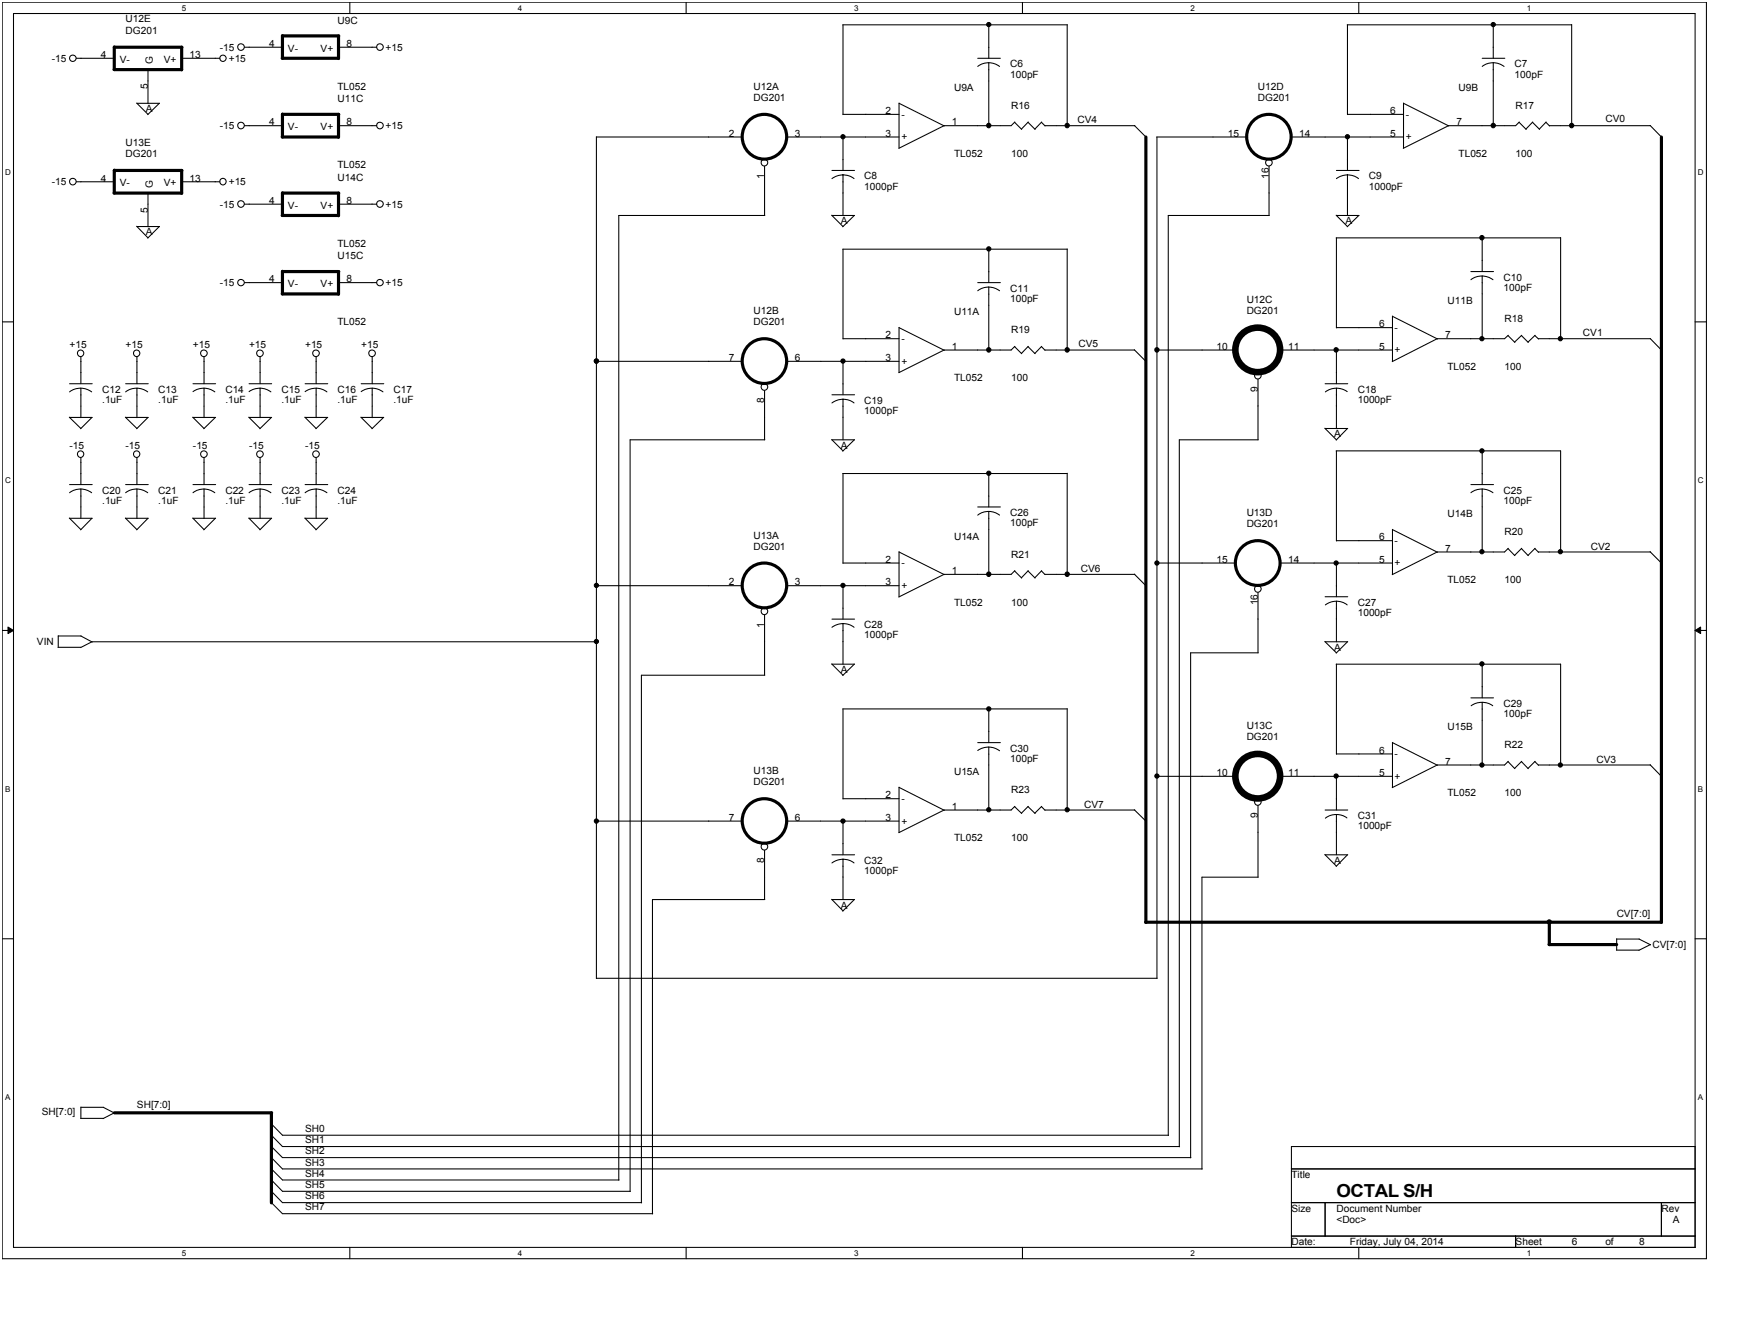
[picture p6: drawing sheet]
<svg xmlns="http://www.w3.org/2000/svg" width="279mm" height="216mm" viewBox="0 0 279 216" stroke-linecap="round" stroke-linejoin="round" font-family="sans-serif">
<path d="M.4 .4h274.1v202h-274.1zM2.2 2.2h270.5v198.3h-270.5z" fill="none" stroke="#000" stroke-width=".17"/>
<g fill="#fff">
<path d="M29.2 .6h.7v1.4h-.7z"/>
<path d="M29.2 200.7h.7v1.4h-.7z"/>
</g>
<path d="M56.3 .4v1.8M56.3 200.5v1.9" fill="none" stroke="#000" stroke-width=".17"/>
<g fill="#fff">
<path d="M83.3 .6h.7v1.4h-.7z"/>
<path d="M83.3 200.7h.7v1.4h-.7z"/>
</g>
<path d="M110.4 .4v1.8M110.4 200.5v1.9" fill="none" stroke="#000" stroke-width=".17"/>
<g fill="#fff">
<path d="M137.4 .6h.7v1.4h-.7z"/>
<path d="M137.4 200.7h.7v1.4h-.7z"/>
</g>
<path d="M164.5 .4v1.8M164.5 200.5v1.9" fill="none" stroke="#000" stroke-width=".17"/>
<g fill="#fff">
<path d="M191.5 .6h.7v1.4h-.7z"/>
<path d="M191.5 200.7h.7v1.4h-.7z"/>
</g>
<path d="M218.6 .4v1.8M218.6 200.5v1.9" fill="none" stroke="#000" stroke-width=".17"/>
<g fill="#fff">
<path d="M245.6 .6h.7v1.4h-.7z"/>
<path d="M245.6 200.7h.7v1.4h-.7z"/>
<path d="M.8 26.9h.9v1.4h-.9z"/>
<path d="M273.1 26.9h.9v1.4h-.9z"/>
<path d="M.8 76.5h.9v1.4h-.9z"/>
<path d="M273.1 76.5h.9v1.4h-.9z"/>
</g>
<path d="M.4 51.7h1.8M272.7 51.7h1.8" fill="none" stroke="#000" stroke-width=".17"/>
<g fill="#fff">
<path d="M.8 126.1h.8v1.4h-.8z"/>
<path d="M273.1 126.1h.8v1.4h-.8z"/>
</g>
<path d="M.4 101.4h1.8M272.7 101.4h1.8" fill="none" stroke="#000" stroke-width=".17"/>
<path d="M1.3 100.8l.9 .6-.9 .5zM272.7 101.4l.8-.6v1.1z" fill="#000"/>
<path d="M1.3 100.8l.9 .6-.9 .5zM272.7 101.4l.8-.6v1.1z" fill="none" stroke="#000" stroke-width=".16"/>
<g fill="#fff">
<path d="M.8 175.7h.8v1.4h-.8z"/>
<path d="M273.1 175.7h.8v1.4h-.8z"/>
</g>
<g fill="none" stroke="#000" stroke-width=".17">
<path d="M12.3 9.4h6.1M22 16.6l1.8 1.8M22 16.6h3.7M23.8 11.2v5.4M25.6 16.6l-1.8 1.8M29.2 9.4h6.2M39.3 7.6h6.1M54.5 7.6h6.1M135.6 4h36.1M135.6 4v14.4M135.6 18.4h9M144.6 16.6v7.2"/>
<path d="M144.6 16.6l7.3 3.6M157.3 9.4h3.6M159 10.1l.8 .1 1 .5M159 10.1l-1.1 .2-.6 .4M159 4v5.4M159 10.1v10.1M163.2 19.7l1.1 1.1M163.2 19.6l-.6 .6h-10.7l-7.3 3.6M165.4 19.7l1.1 1.1M165.4 19.6l-1.1 1.2M167.5 19.7l.6 .5M167.6 19.6l-1.1 1.2"/>
<path d="M171.7 4v16.2M216.7 4h36.1M216.7 4v14.4M216.7 18.4h9.1M225.8 16.6v7.2M225.8 16.6l7.2 3.6M238.4 9.4h3.7M240.2 10.1l.7 .1 1 .5M240.2 10.1l-1.1 .2-.7 .4M240.2 4v5.4M240.2 10.1v10.1M244.3 19.7l1.2 1.1"/>
<path d="M244.4 19.6l-.6 .6h-10.8l-7.3 3.6M246.5 19.7l1.1 1.1M246.5 19.6l-1.1 1.2M248.7 19.7l.6 .5M248.7 19.6l-1.1 1.2M252.8 4v16.2M12.3 29.2h6.1M22 36.4l1.8 1.8M22 36.4h3.7M23.8 31v5.5M25.6 36.4l-1.8 1.9M29.2 29.2h6.2"/>
<path d="M39.3 20.2h6.1M39.3 32.8h6.1M54.5 20.2h6.1M54.5 32.8h6.1M95.9 22h23.5M95.9 22v135.3M123 26.7v7.9M123 34.6h-23.5v155.1M126.6 22h18M133.8 34.6l1.8 1.8M133.8 34.6h3.7M133.8 27.4h3.7"/>
<path d="M135.6 28.1l1.1 .2 .7 .4M135.6 28.1l-.8 .1-1 .5M135.6 22v5.4M135.6 28.1v6.5M137.4 34.6l-1.8 1.9M168.1 20.2h14.4M182.5 20.2l1.8 1.8M186.1 22h14.4M186.1 22v135.3M204.1 26.7v7.9M204.2 34.6h-16.3v147.9M207.7 22h18.1"/>
<path d="M214.9 34.6l1.8 1.8M214.9 38.2h36.1M215 34.6h3.6M215 38.2v14.5M215 27.4h3.6M216.7 28.1l1.2 .2 .6 .4M216.7 28.1l-.7 .1-1 .5M216.7 22v5.4M216.7 28.1v6.5M218.6 34.6l-1.9 1.9M238.4 38.2v5.5M249.2 20.2h16.3"/>
<path d="M251 38.2v16.3M265.4 20.2l1.8 1.8M13 57.4v4.3M22 57.4v4.3M32.8 57.4v4.3M39.3 45.4h6.1M41.8 57.4v4.3M50.9 57.4v4.3M54.5 45.4h6.1M59.9 57.4v4.3M95.9 58.1h23.5M126.6 58.1h18"/>
<path d="M135.6 40.1h36.1M135.6 40.1v14.4M135.6 58.1v5.4M135.6 54.5h9M144.6 52.6v7.3M144.6 52.7l7.3 3.6M157.3 45.4h3.6M159 46.2l.8 .1 1 .4M159 46.2l-1.1 .2-.6 .3M159 40.1v5.3M159 46.2v10.1M163.2 55.7l1.1 1.2"/>
<path d="M163.2 55.7l-.6 .6h-10.7l-7.3 3.6M165.4 55.7l1.1 1.2M165.4 55.7l-1.1 1.1M167.5 55.7l.6 .6M167.6 55.7l-1.1 1.1M168.1 56.3h14.4M171.7 40v16.3M182.5 56.2l1.8 1.9M186.1 56.3h12.6M205.9 56.3h18.1M215 56.3v5.4M215 52.7h9"/>
<path d="M224 50.8v7.3M224 50.9l7.2 3.6M236.6 43.7h3.6M238.4 44.4l1.1 .2 .7 .4M238.4 44.4l-1.1 .2-.7 .4M238.4 44.4v10.1M242.6 53.9l1.1 1.1M242.6 53.9l-.6 .6h-10.8l-7.3 3.6M244.7 53.9l1.1 1.1M244.8 53.9l-1.2 1.1M246.9 53.9l.6 .6M246.9 53.9l-1.1 1.1"/>
<path d="M247.4 54.5h18.1M265.4 54.4l1.8 1.9M11.1 67.1l1.9 1.8M11.2 67.1h3.6M11.2 61.7h3.6M11.2 77.9h3.6M13 62.4l1.1 .2 .6 .4M13 62.4l-1.1 .2-.7 .4M13 78.6l1.1 .2 .6 .4M13 78.6l-1.1 .2-.7 .4M13 62.4v4.7M13 73.6v4.3"/>
<path d="M13 78.6v4.8M14.8 67.1l-1.8 1.8M20.2 67.1l1.8 1.8M20.2 67.1h3.6M20.2 61.7h3.6M20.2 77.9h3.6M22 62.4l1.1 .2 .7 .4M22 62.4l-1.1 .2-.7 .4M22 78.6l1.1 .2 .7 .4M22 78.6l-1.1 .2-.7 .4M22 62.4v4.7M22 73.6v4.3"/>
<path d="M22 78.6v4.8M23.8 67.1l-1.8 1.8M31 67.1l1.8 1.8M31 67.1h3.7M31 61.7h3.7M31 77.9h3.7M32.8 62.4l.8 .1 1 .5M32.8 62.4l-1.1 .2-.7 .4M32.8 78.6l.8 .1 1 .5M32.8 78.6l-1.1 .2-.7 .4M32.8 62.4v4.7M32.8 73.6v4.3"/>
<path d="M32.8 78.6v4.8M34.6 67.1l-1.8 1.8M40 67.1l1.8 1.8M40.1 67.1h3.6M40.1 61.7h3.6M40.1 77.9h3.6M41.8 62.4l.8 .1 1 .5M41.8 62.4l-1.1 .2-.6 .4M41.8 78.6l.8 .1 1 .5M41.8 78.6l-1.1 .2-.6 .4M41.8 62.4v4.7M41.8 73.6v4.3"/>
<path d="M41.8 78.6v4.8M43.7 67.1l-1.9 1.8M49 67.1l1.9 1.8M49.1 67.1h3.6M49.1 61.7h3.6M49.1 77.9h3.6M50.9 78.6l.7 .1 1 .5M50.9 78.6l-1.2 .2-.6 .4M50.9 62.4l.7 .1 1 .5M50.9 62.4l-1.2 .2-.6 .4M50.9 62.4v4.7M50.9 73.6v4.3"/>
<path d="M50.9 78.6v4.8M52.7 67.1l-1.9 1.8M58 67.1l1.9 1.8M58.1 67.1h3.6M58.1 61.7h3.6M59.9 62.4l.7 .1 1 .5M59.9 62.4l-1.1 .2-.7 .4M59.9 62.4v4.7M61.7 67.1l-1.9 1.8M123 62.8v7.9M123 70.7h-21.6v120.9M133.8 70.7l1.8 1.8"/>
<path d="M133.8 70.7h3.7M133.8 63.5h3.7M135.6 76.1h36.1M135.6 64.2l1.1 .2 .7 .4M135.6 64.2l-.8 .1-1 .5M135.6 64.2v6.5M135.6 76.1v14.5M137.4 70.7l-1.8 1.8M159 76.1v5.4M171.7 76.1v16.2M202.4 61v9.7M202.4 70.7h-12.7v113.7"/>
<path d="M213.1 68.8l1.9 1.9M213.1 68.9h3.7M213.1 61.7h3.7M214.9 72.5h36.1v16.3M215 62.4l1 .2 .7 .4M215 62.4l-.8 .1-1 .5M215 62.4v6.5M215 72.5v14.5M216.7 68.9l-1.8 1.8M236.6 77.9h3.6M238.4 78.6l1.1 .2 .7 .4M238.4 78.6l-1.1 .2-.7 .4"/>
<path d="M238.4 72.5v5.4M238.4 78.6v10.2M11.1 83.3l1.9 1.8M11.2 83.3h3.6M14.8 83.3l-1.8 1.9M20.2 83.3l1.8 1.8M20.2 83.3h3.6M23.8 83.3l-1.8 1.9M31 83.3l1.8 1.8M31 83.3h3.7M34.6 83.3l-1.8 1.9M40 83.3l1.8 1.8"/>
<path d="M40.1 83.3h3.6M43.7 83.3l-1.9 1.9M49 83.3l1.9 1.8M49.1 83.3h3.6M52.7 83.3l-1.9 1.9M95.9 94.2h23.5M123 98.9v9.6M126.6 94.2h18M133.8 99.5h3.7M135.6 90.5h9M135.6 94.2v5.3M144.6 88.7v7.2"/>
<path d="M144.6 88.7l7.3 3.7M157.3 81.5h3.6M159 82.2l.8 .1 1 .5M159 82.2l-1.1 .2-.6 .4M159 82.2v10.2M163.2 91.8l1.1 1.1M163.2 91.7l-.6 .6h-10.7l-7.3 3.7M165.4 91.8l1.1 1.1M165.4 91.7l-1.1 1.2M167.5 91.8l.6 .6M167.6 91.7l-1.1 1.2M168.1 92.3h14.4"/>
<path d="M182.5 92.3l1.8 1.9M186.1 90.5h12.6M202.4 95.3v9.6M205.9 90.5h18.1M213.1 95.9h3.7M215 96.7l1 .2 .7 .3M215 96.7l-.8 .1-1 .4M215 90.5v5.4M215 96.7v6.5M215 86.9h9M224 85.1v7.2M224 85.1l7.2 3.7"/>
<path d="M242.6 88.2l1.1 1.1M242.6 88.1l-.6 .6h-10.8l-7.3 3.7M244.7 88.2l1.1 1.1M244.8 88.1l-1.2 1.2M246.9 88.2l.6 .6M246.9 88.1l-1.1 1.2M247.4 88.7h18.1M265.4 88.7l1.8 1.8M9.3 104.1h3.7M9.4 102.2h3.7M9.4 102.2v1.9M13 102.2l1.8 1"/>
<path d="M96 103.2h-81.2l-1.8 .9M123 108.5h-19.8v84.9M133.8 106.7l1.8 1.8M133.8 106.8h3.7M135.6 114h36.1M135.6 100.3l1.1 .2 .7 .3M135.6 100.3l-.8 .1-1 .4M135.6 100.3v6.5M135.6 114v14.4M137.4 106.8l-1.8 1.8M157.3 119.4h3.6M159 114v5.4"/>
<path d="M171.7 113.9v16.3M202.4 104.9h-10.9v81.2M213.1 103.1l1.9 1.8M213.1 103.2h3.7M214.9 106.8h36.1v16.2M215 106.8v14.4M216.7 103.2l-1.8 1.8M224 119.3v7.3M224 119.4l7.2 3.6M236.6 112.2h3.6M238.4 112.9l1.1 .2 .6 .4M238.4 112.9l-1.1 .2-.7 .4"/>
<path d="M238.4 106.8v5.4M238.4 112.9v10.1M95.9 132h23.5M123 136.7v7.9M126.6 132h18M133.8 137.4h3.7M135.6 138.1l1.1 .2 .7 .4M135.6 138.1l-.8 .1-1 .5M135.6 132v5.4M135.6 138.1v6.5M135.6 128.4h9M144.6 126.5v7.3"/>
<path d="M144.6 126.6l7.3 3.7M159 120.1l.8 .1 1 .5M159 120.1l-1.1 .2-.6 .4M159 120.1v10.2M163.2 129.7l1.1 1.1M163.2 129.6l-.6 .6h-10.7l-7.3 3.7M165.4 129.7l1.1 1.1M165.4 129.6l-1.1 1.1M167.5 129.7l.6 .6M167.6 129.6l-1.1 1.1M168.1 130.2h14.4M182.5 130.2l1.8 1.8"/>
<path d="M186.1 124.8h12.6M202.4 129.5v11.5M205.9 124.8h18.1M213.1 137.4l1.9 1.8M213.1 137.4h3.7M213.1 130.2h3.7M215 130.9l1 .2 .7 .4M215 130.9l-1.2 .2-.6 .4M215 124.8v5.4M215 130.9v6.5M215 121.2h9M216.7 137.4l-1.8 1.9"/>
<path d="M242.6 122.4l1.1 1.2M242.6 122.4l-.6 .6h-10.8l-7.3 3.6M244.7 122.4l1.1 1.2M244.8 122.4l-1.2 1.1M246.9 122.4l.6 .6M246.9 122.4l-1.1 1.1M247.4 123h18.1M265.4 122.9l1.8 1.9M.4 150.9h1.8M95.9 157.3h90.2M123 144.6h-18.1v50.6M133.8 144.6l1.8 1.8"/>
<path d="M133.8 144.6h3.7M137.4 144.6l-1.8 1.9M202.4 141h-9.1v47M260 152.7h3.6M260 151h3.7M260 150.9v1.8M263.6 151l1.9 .9M265.5 151.9l-1.9 .9M272.7 150.9h1.8M13 179.8h3.6M13 178v1.8M13 178h3.6"/>
<path d="M16.6 178l1.8 .9M18.4 178.9l-1.8 .9M43.6 182.5l1.8 1.8h144.3M43.6 186.1l1.8 1.8h148M43.6 191.5l1.8 1.8h57.8M43.6 193.3l1.8 1.8h59.6M43.6 189.7l1.8 1.8h56M43.6 187.9l1.8 1.8h54.2M43.6 184.3l1.8 1.8h146.2M43.6 180.6l1.8 1.9h142.6M207.7 184.3h65v16.2h-65zM207.7 187.9h65"/>
<path d="M207.7 193.3h65M207.7 198.7h65M213.1 193.3v5.4M243.8 198.7v1.8M267.2 193.3v5.4"/>
<circle cx="11.7" cy="9.4" r=".52"/>
<circle cx="35.9" cy="9.4" r=".51"/>
<circle cx="38.8" cy="7.6" r=".54"/>
<circle cx="61.1" cy="7.6" r=".54"/>
<circle cx="159" cy="3.9" r=".34"/>
<circle cx="240.2" cy="3.9" r=".34"/>
<circle cx="11.7" cy="29.2" r=".54"/>
<circle cx="35.9" cy="29.2" r=".52"/>
<circle cx="38.8" cy="20.2" r=".54"/>
<circle cx="38.8" cy="32.8" r=".54"/>
<circle cx="61.1" cy="20.2" r=".54"/>
<circle cx="61.1" cy="32.8" r=".54"/>
<circle cx="123" cy="26.1" r=".54"/>
<circle cx="135.6" cy="22" r=".34"/>
<circle cx="159" cy="20.2" r=".35"/>
<circle cx="171.6" cy="20.2" r=".35"/>
<circle cx="204.1" cy="26.1" r=".54"/>
<circle cx="216.7" cy="22" r=".34"/>
<circle cx="238.4" cy="38.2" r=".35"/>
<circle cx="240.2" cy="20.2" r=".35"/>
<circle cx="252.8" cy="20.2" r=".35"/>
<circle cx="13" cy="56.8" r=".52"/>
<circle cx="22" cy="56.8" r=".52"/>
<circle cx="32.8" cy="56.8" r=".54"/>
<circle cx="38.8" cy="45.4" r=".52"/>
<circle cx="41.8" cy="56.8" r=".54"/>
<circle cx="50.8" cy="56.8" r=".54"/>
<circle cx="59.8" cy="56.8" r=".54"/>
<circle cx="61.1" cy="45.4" r=".52"/>
<circle cx="95.9" cy="58" r=".34"/>
<circle cx="135.6" cy="58" r=".34"/>
<circle cx="159" cy="56.2" r=".35"/>
<circle cx="159" cy="40" r=".34"/>
<circle cx="171.6" cy="56.2" r=".35"/>
<circle cx="186.1" cy="56.2" r=".35"/>
<circle cx="214.9" cy="56.2" r=".35"/>
<circle cx="238.4" cy="54.4" r=".34"/>
<circle cx="251" cy="54.4" r=".34"/>
<circle cx="13" cy="73" r=".52"/>
<circle cx="22" cy="73" r=".52"/>
<circle cx="32.8" cy="73" r=".54"/>
<circle cx="41.8" cy="73" r=".54"/>
<circle cx="50.8" cy="73" r=".54"/>
<circle cx="123" cy="62.2" r=".54"/>
<circle cx="159" cy="76.1" r=".34"/>
<circle cx="202.3" cy="60.4" r=".54"/>
<circle cx="238.4" cy="72.5" r=".34"/>
<circle cx="95.9" cy="94.1" r=".34"/>
<circle cx="123" cy="98.3" r=".54"/>
<circle cx="135.6" cy="94.1" r=".34"/>
<circle cx="159" cy="92.3" r=".35"/>
<circle cx="171.6" cy="92.3" r=".35"/>
<circle cx="186.1" cy="90.5" r=".34"/>
<circle cx="202.3" cy="94.7" r=".54"/>
<circle cx="214.9" cy="90.5" r=".34"/>
<circle cx="238.4" cy="88.7" r=".34"/>
<circle cx="251" cy="88.7" r=".34"/>
<circle cx="95.9" cy="103.1" r=".34"/>
<circle cx="159" cy="114" r=".34"/>
<circle cx="238.4" cy="106.7" r=".34"/>
<circle cx="95.9" cy="132" r=".34"/>
<circle cx="123" cy="136.1" r=".54"/>
<circle cx="135.6" cy="132" r=".34"/>
<circle cx="159" cy="130.2" r=".34"/>
<circle cx="171.7" cy="130.2" r=".34"/>
<circle cx="186.1" cy="124.8" r=".34"/>
<circle cx="202.3" cy="128.9" r=".54"/>
<circle cx="214.9" cy="124.8" r=".34"/>
<circle cx="238.4" cy="123" r=".34"/>
<circle cx="251" cy="123" r=".34"/>
<circle cx="249.2" cy="148.2" r=".34"/>
</g>
<g fill="none" stroke="#000" stroke-width=".51">
<path d="M18.3 11.2h10.9M18.4 7.6h10.9M18.4 7.5v3.7M29.2 7.6v3.6M45.4 9.4h9.1M45.4 5.8h9.1M45.4 5.7v3.7M45.4 18.3v3.7M45.4 18.4h9.1M54.5 5.8v3.6M54.5 18.4v3.7M18.3 31h10.9"/>
<path d="M18.4 27.4v3.6M18.4 27.4h10.9M29.2 27.4v3.7M45.4 34.6h9.1M45.4 22h9.1M45.4 31v3.6M45.4 31h9.1M54.5 31v3.7M184.3 22v126.3M267.2 22v126.3M45.4 47.3h9.1M45.4 43.6v3.7"/>
<path d="M45.4 43.7h9.1M54.5 43.7v3.6M184.3 148.3h82.9M249.2 151.9h10.8M249.2 148.2v3.7M18.4 178.9h25.3M43.7 178.9v14.5"/>
<circle cx="122.9" cy="22" r="3.6"/>
<circle cx="204.1" cy="22" r="3.6"/>
<circle cx="122.9" cy="58" r="3.6"/>
<circle cx="122.9" cy="94.1" r="3.6"/>
<circle cx="202.3" cy="90.5" r="3.6"/>
<circle cx="123" cy="132" r="3.6"/>
</g>
<g fill="none" stroke="#000" stroke-width="1.1">
<circle cx="202.3" cy="56.2" r="3.6"/>
<circle cx="202.3" cy="124.8" r="3.6"/>
</g>
<g fill="#000">
<circle cx="159" cy="3.9" r=".34"/>
<circle cx="240.2" cy="3.9" r=".34"/>
<circle cx="135.6" cy="22" r=".34"/>
<circle cx="159" cy="20.2" r=".35"/>
<circle cx="171.6" cy="20.2" r=".35"/>
<circle cx="216.7" cy="22" r=".34"/>
<circle cx="238.4" cy="38.2" r=".35"/>
<circle cx="240.2" cy="20.2" r=".35"/>
<circle cx="252.8" cy="20.2" r=".35"/>
<circle cx="95.9" cy="58" r=".34"/>
<circle cx="135.6" cy="58" r=".34"/>
<circle cx="159" cy="56.2" r=".35"/>
<circle cx="159" cy="40" r=".34"/>
<circle cx="171.6" cy="56.2" r=".35"/>
<circle cx="186.1" cy="56.2" r=".35"/>
<circle cx="214.9" cy="56.2" r=".35"/>
<circle cx="238.4" cy="54.4" r=".34"/>
<circle cx="251" cy="54.4" r=".34"/>
<circle cx="159" cy="76.1" r=".34"/>
<circle cx="238.4" cy="72.5" r=".34"/>
<circle cx="95.9" cy="94.1" r=".34"/>
<circle cx="135.6" cy="94.1" r=".34"/>
<circle cx="159" cy="92.3" r=".35"/>
<circle cx="171.6" cy="92.3" r=".35"/>
<circle cx="186.1" cy="90.5" r=".34"/>
<circle cx="214.9" cy="90.5" r=".34"/>
<circle cx="238.4" cy="88.7" r=".34"/>
<circle cx="251" cy="88.7" r=".34"/>
<circle cx="95.9" cy="103.1" r=".34"/>
<circle cx="159" cy="114" r=".34"/>
<circle cx="238.4" cy="106.7" r=".34"/>
<circle cx="95.9" cy="132" r=".34"/>
<circle cx="135.6" cy="132" r=".34"/>
<circle cx="159" cy="130.2" r=".34"/>
<circle cx="171.7" cy="130.2" r=".34"/>
<circle cx="186.1" cy="124.8" r=".34"/>
<circle cx="214.9" cy="124.8" r=".34"/>
<circle cx="238.4" cy="123" r=".34"/>
<circle cx="251" cy="123" r=".34"/>
<circle cx="249.2" cy="148.2" r=".34"/>
</g>
<text font-size="2.9" x="215" y="192.4">OCTAL S/H</text>
<g font-size="1.6">
<text x="20.2" y="3.6">U12E</text>
<text x="20.2" y="5.4">DG201</text>
<text x="54.3" y="3.8">U9C</text>
<text x="8.3" y="9.9">-15</text>
<text x="16.2" y="9.3">4</text>
<text x="19.3" y="10.1">V-</text>
<text x="24.6" y="10.3" transform="rotate(-90 24.6 10.3)">G</text>
<text x="26.3" y="10.1">V+</text>
<text x="30.5" y="9.3">13</text>
<text x="35.4" y="8.1">-15</text>
<text x="36.8" y="9.9">+15</text>
<text x="43.3" y="7.5">4</text>
<text x="46.3" y="8.3">V-</text>
<text x="51.6" y="8.3">V+</text>
<text x="55.7" y="7.5">8</text>
<text x="62" y="8.1">+15</text>
<text x="162.5" y="10.8">C6</text>
<text x="243.6" y="10.8">C7</text>
<text x="23.8" y="14.3" transform="rotate(-90 23.8 14.3)">5</text>
<text x="54.3" y="14.4">TL052</text>
<text x="54.3" y="16.4">U11C</text>
<text x="121.2" y="14.4">U12A</text>
<text x="121.2" y="16.2">DG201</text>
<text x="153.5" y="14.6">U9A</text>
<text x="162.5" y="12.5">100pF</text>
<text x="162.6" y="17.5">R16</text>
<text x="202.4" y="14.4">U12D</text>
<text x="202.4" y="16.2">DG201</text>
<text x="234.6" y="14.6">U9B</text>
<text x="243.6" y="12.5">100pF</text>
<text x="243.8" y="17.5">R17</text>
<text x="20.2" y="23.5">U13E</text>
<text x="23.5" y="18">A</text>
<text x="35.4" y="20.8">-15</text>
<text x="43.3" y="20.2">4</text>
<text x="46.3" y="20.9">V-</text>
<text x="51.6" y="20.9">V+</text>
<text x="55.7" y="20.2">8</text>
<text x="62" y="20.8">+15</text>
<text x="117.2" y="22">2</text>
<text x="127.9" y="22">3</text>
<text x="142.5" y="18.3">2</text>
<text x="142.5" y="22">3</text>
<text x="145" y="22.5">+</text>
<text x="145" y="18.9">-</text>
<text x="153.1" y="20.2">1</text>
<text x="173.3" y="19.8">CV4</text>
<text x="197.5" y="22">15</text>
<text x="209" y="22">14</text>
<text x="223.6" y="18.3">6</text>
<text x="223.6" y="22">5</text>
<text x="226.1" y="22.5">+</text>
<text x="226.1" y="18.9">-</text>
<text x="234.3" y="20.2">7</text>
<text x="258.2" y="19.7">CV0</text>
<text x="8.3" y="29.8">-15</text>
<text x="16.2" y="29.2">4</text>
<text x="19.3" y="29.9">V-</text>
<text x="20.2" y="25.2">DG201</text>
<text x="26.3" y="29.9">V+</text>
<text x="30.5" y="29.2">13</text>
<text x="36.8" y="29.8">+15</text>
<text x="54.3" y="29.1">U14C</text>
<text x="54.3" y="27.1">TL052</text>
<text x="122.9" y="28.8" transform="rotate(-90 122.9 28.8)">1</text>
<text x="139" y="28.8">C8</text>
<text x="153.5" y="25.2">TL052</text>
<text x="162.6" y="25.2">100</text>
<text x="204.1" y="28.8" transform="rotate(-90 204.1 28.8)">16</text>
<text x="220.2" y="28.8">C9</text>
<text x="234.6" y="25.2">TL052</text>
<text x="243.8" y="25.2">100</text>
<text x="23.8" y="34.2" transform="rotate(-90 23.8 34.2)">5</text>
<text x="24.6" y="30.2" transform="rotate(-90 24.6 30.2)">G</text>
<text x="35.4" y="33.4">-15</text>
<text x="43.3" y="32.8">4</text>
<text x="46.3" y="33.5">V-</text>
<text x="51.6" y="33.5">V+</text>
<text x="55.7" y="32.8">8</text>
<text x="62" y="33.4">+15</text>
<text x="139" y="30.5">1000pF</text>
<text x="220.2" y="30.5">1000pF</text>
<text x="23.5" y="37.9">A</text>
<text x="54.3" y="39.7">TL052</text>
<text x="54.3" y="41.7">U15C</text>
<text x="135.3" y="36.1">A</text>
<text x="216.4" y="36.1">A</text>
<text x="35.4" y="46">-15</text>
<text x="43.3" y="45.4">4</text>
<text x="46.3" y="46.2">V-</text>
<text x="51.6" y="46.2">V+</text>
<text x="55.7" y="45.4">8</text>
<text x="62" y="46">+15</text>
<text x="162.5" y="46.9">C11</text>
<text x="241.8" y="45.1">C10</text>
<text x="241.8" y="46.7">100pF</text>
<text x="54.3" y="52.3">TL052</text>
<text x="121.2" y="50.5">U12B</text>
<text x="121.2" y="52.3">DG201</text>
<text x="153.5" y="50.7">U11A</text>
<text x="162.5" y="48.5">100pF</text>
<text x="162.6" y="53.6">R19</text>
<text x="200.5" y="48.7">U12C</text>
<text x="200.5" y="50.5">DG201</text>
<text x="221.8" y="52.6">6</text>
<text x="224.3" y="53.2">-</text>
<text x="232.8" y="48.9">U11B</text>
<text x="242" y="51.7">R18</text>
<text x="254.6" y="53.9">CV1</text>
<text x="11.2" y="55.9">+15</text>
<text x="20.2" y="55.9">+15</text>
<text x="31" y="55.9">+15</text>
<text x="40.1" y="55.9">+15</text>
<text x="49.1" y="55.9">+15</text>
<text x="58.1" y="55.9">+15</text>
<text x="117.2" y="58">7</text>
<text x="127.9" y="58">6</text>
<text x="142.5" y="54.4">2</text>
<text x="142.5" y="58">3</text>
<text x="145" y="58.6">+</text>
<text x="145" y="55">-</text>
<text x="153.1" y="56.2">1</text>
<text x="173.5" y="55.7">CV5</text>
<text x="195.7" y="56.2">10</text>
<text x="207.2" y="56.2">11</text>
<text x="221.8" y="56.2">5</text>
<text x="224.3" y="56.8">+</text>
<text x="232.4" y="54.4">7</text>
<text x="232.8" y="59.5">TL052</text>
<text x="242" y="59.5">100</text>
<text x="16.4" y="63.1">C12</text>
<text x="16.4" y="64.7">.1uF</text>
<text x="25.5" y="63.1">C13</text>
<text x="25.5" y="64.7">.1uF</text>
<text x="36.2" y="63.1">C14</text>
<text x="36.2" y="64.7">.1uF</text>
<text x="45.3" y="63.1">C15</text>
<text x="45.3" y="64.7">.1uF</text>
<text x="54.3" y="63.1">C16</text>
<text x="54.3" y="64.7">.1uF</text>
<text x="63.3" y="63.1">C17</text>
<text x="63.3" y="64.7">.1uF</text>
<text x="122.9" y="64.8" transform="rotate(-90 122.9 64.8)">8</text>
<text x="139" y="64.9">C19</text>
<text x="153.5" y="61.3">TL052</text>
<text x="162.6" y="61.3">100</text>
<text x="202.3" y="63" transform="rotate(-90 202.3 63)">9</text>
<text x="218.4" y="63.1">C18</text>
<text x="218.4" y="64.7">1000pF</text>
<text x="139" y="66.6">1000pF</text>
<text x="214.6" y="70.3">A</text>
<text x="11.2" y="72.1">-15</text>
<text x="20.2" y="72.1">-15</text>
<text x="31" y="72.1">-15</text>
<text x="40.1" y="72.1">-15</text>
<text x="49.1" y="72.1">-15</text>
<text x="135.3" y="72.1">A</text>
<text x="16.4" y="79.3">C20</text>
<text x="16.4" y="81">.1uF</text>
<text x="25.5" y="79.3">C21</text>
<text x="25.5" y="81">.1uF</text>
<text x="36.2" y="79.3">C22</text>
<text x="36.2" y="81">.1uF</text>
<text x="45.3" y="79.3">C23</text>
<text x="45.3" y="81">.1uF</text>
<text x="54.3" y="79.3">C24</text>
<text x="54.3" y="81">.1uF</text>
<text x="162.5" y="82.9">C26</text>
<text x="200.5" y="82.9">U13D</text>
<text x="232.8" y="83.1">U14B</text>
<text x="241.8" y="79.3">C25</text>
<text x="241.8" y="81">100pF</text>
<text x="121.2" y="86.6">U13A</text>
<text x="121.2" y="88.4">DG201</text>
<text x="153.5" y="86.7">U14A</text>
<text x="162.5" y="84.6">100pF</text>
<text x="162.6" y="89.6">R21</text>
<text x="200.5" y="84.8">DG201</text>
<text x="221.8" y="86.9">6</text>
<text x="224.3" y="87.5">-</text>
<text x="232.4" y="88.7">7</text>
<text x="242" y="86">R20</text>
<text x="255.9" y="88.4">CV2</text>
<text x="117.2" y="94.1">2</text>
<text x="127.9" y="94.1">3</text>
<text x="142.5" y="90.5">2</text>
<text x="142.5" y="94.1">3</text>
<text x="145" y="94.7">+</text>
<text x="145" y="91.1">-</text>
<text x="153.1" y="92.3">1</text>
<text x="173.9" y="92">CV6</text>
<text x="195.7" y="90.5">15</text>
<text x="207.2" y="90.5">14</text>
<text x="221.8" y="90.5">5</text>
<text x="224.3" y="91.1">+</text>
<text x="232.8" y="93.8">TL052</text>
<text x="242" y="93.8">100</text>
<text x="122.9" y="100.9" transform="rotate(-90 122.9 100.9)">1</text>
<text x="139" y="101">C28</text>
<text x="153.5" y="97.4">TL052</text>
<text x="162.6" y="97.4">100</text>
<text x="202.3" y="97.3" transform="rotate(-90 202.3 97.3)">16</text>
<text x="218.4" y="97.4">C27</text>
<text x="218.4" y="99">1000pF</text>
<text x="5.9" y="103.7">VIN</text>
<text x="139" y="102.6">1000pF</text>
<text x="214.6" y="104.6">A</text>
<text x="135.3" y="108.2">A</text>
<text x="241.8" y="113.6">C29</text>
<text x="200.5" y="117.2">U13C</text>
<text x="200.5" y="119">DG201</text>
<text x="232.8" y="117.4">U15B</text>
<text x="241.8" y="115.2">100pF</text>
<text x="121.2" y="124.4">U13B</text>
<text x="153.5" y="124.6">U15A</text>
<text x="162.5" y="120.8">C30</text>
<text x="162.5" y="122.4">100pF</text>
<text x="195.7" y="124.8">10</text>
<text x="207.2" y="124.8">11</text>
<text x="221.8" y="121.2">6</text>
<text x="221.8" y="124.8">5</text>
<text x="224.3" y="125.4">+</text>
<text x="224.3" y="121.7">-</text>
<text x="232.4" y="122.9">7</text>
<text x="242" y="120.3">R22</text>
<text x="256.8" y="122.6">CV3</text>
<text x="117.2" y="132">7</text>
<text x="121.2" y="126.2">DG201</text>
<text x="127.9" y="132">6</text>
<text x="142.5" y="128.4">2</text>
<text x="142.5" y="132">3</text>
<text x="145" y="129">-</text>
<text x="153.1" y="130.2">1</text>
<text x="162.6" y="127.5">R23</text>
<text x="174.4" y="129.8">CV7</text>
<text x="202.3" y="131.5" transform="rotate(-90 202.3 131.5)">9</text>
<text x="218.4" y="131.7">C31</text>
<text x="232.8" y="128">TL052</text>
<text x="242" y="128">100</text>
<text x="145" y="132.5">+</text>
<text x="153.5" y="135.3">TL052</text>
<text x="162.6" y="135.3">100</text>
<text x="218.4" y="133.3">1000pF</text>
<text x="122.9" y="138.7" transform="rotate(-90 122.9 138.7)">8</text>
<text x="139" y="138.9">C32</text>
<text x="139" y="140.5">1000pF</text>
<text x="214.6" y="138.9">A</text>
<text x="135.3" y="146.1">A</text>
<text x="260" y="147.5">CV[7:0]</text>
<text x="265.8" y="152.4">CV[7:0]</text>
<text x="6.7" y="179.2">SH[7:0]</text>
<text x="22" y="178.2">SH[7:0]</text>
<text x="49.1" y="181.9">SH0</text>
<text x="49.1" y="183.8">SH1</text>
<text x="49.1" y="185.5">SH2</text>
<text x="49.1" y="187.4">SH3</text>
<text x="49.1" y="191">SH5</text>
<text x="49.1" y="189.2">SH4</text>
<text x="207.7" y="189.4">Title</text>
<text x="49.1" y="192.8">SH6</text>
<text x="49.1" y="194.6">SH7</text>
<text x="207.7" y="194.8">Size</text>
<text x="215" y="194.8">Document Number</text>
<text x="215" y="196.6">&lt;Doc&gt;</text>
<text x="267.2" y="194.8">Rev</text>
<text x="269.1" y="196.6">A</text>
<text x="207.7" y="200.1">Date:</text>
<text x="217.1" y="200.1">Friday, July 04, 2014</text>
<text x="243.8" y="200.1">Sheet</text>
<text x="252.8" y="200.1">6</text>
<text x="258.2" y="200.1">of</text>
<text x="263.6" y="200.1">8</text>
</g>
<g font-size="1.3">
<text x="29.2" y="1.7">5</text>
<text x="83.3" y="1.7">4</text>
<text x="137.4" y="1.7">3</text>
<text x="191.5" y="1.7">2</text>
<text x="245.6" y="1.7">1</text>
<text x=".8" y="28.1">D</text>
<text x="273.1" y="28.1">D</text>
<text x=".8" y="77.6">C</text>
<text x="273.1" y="77.6">C</text>
<text x=".8" y="127.3">B</text>
<text x="273.1" y="127.3">B</text>
<text x=".8" y="176.8">A</text>
<text x="273.1" y="176.8">A</text>
<text x="29.2" y="201.9">5</text>
<text x="83.3" y="201.9">4</text>
<text x="137.4" y="201.9">3</text>
<text x="191.5" y="201.9">2</text>
<text x="245.6" y="201.9">1</text>
</g>
</svg>
